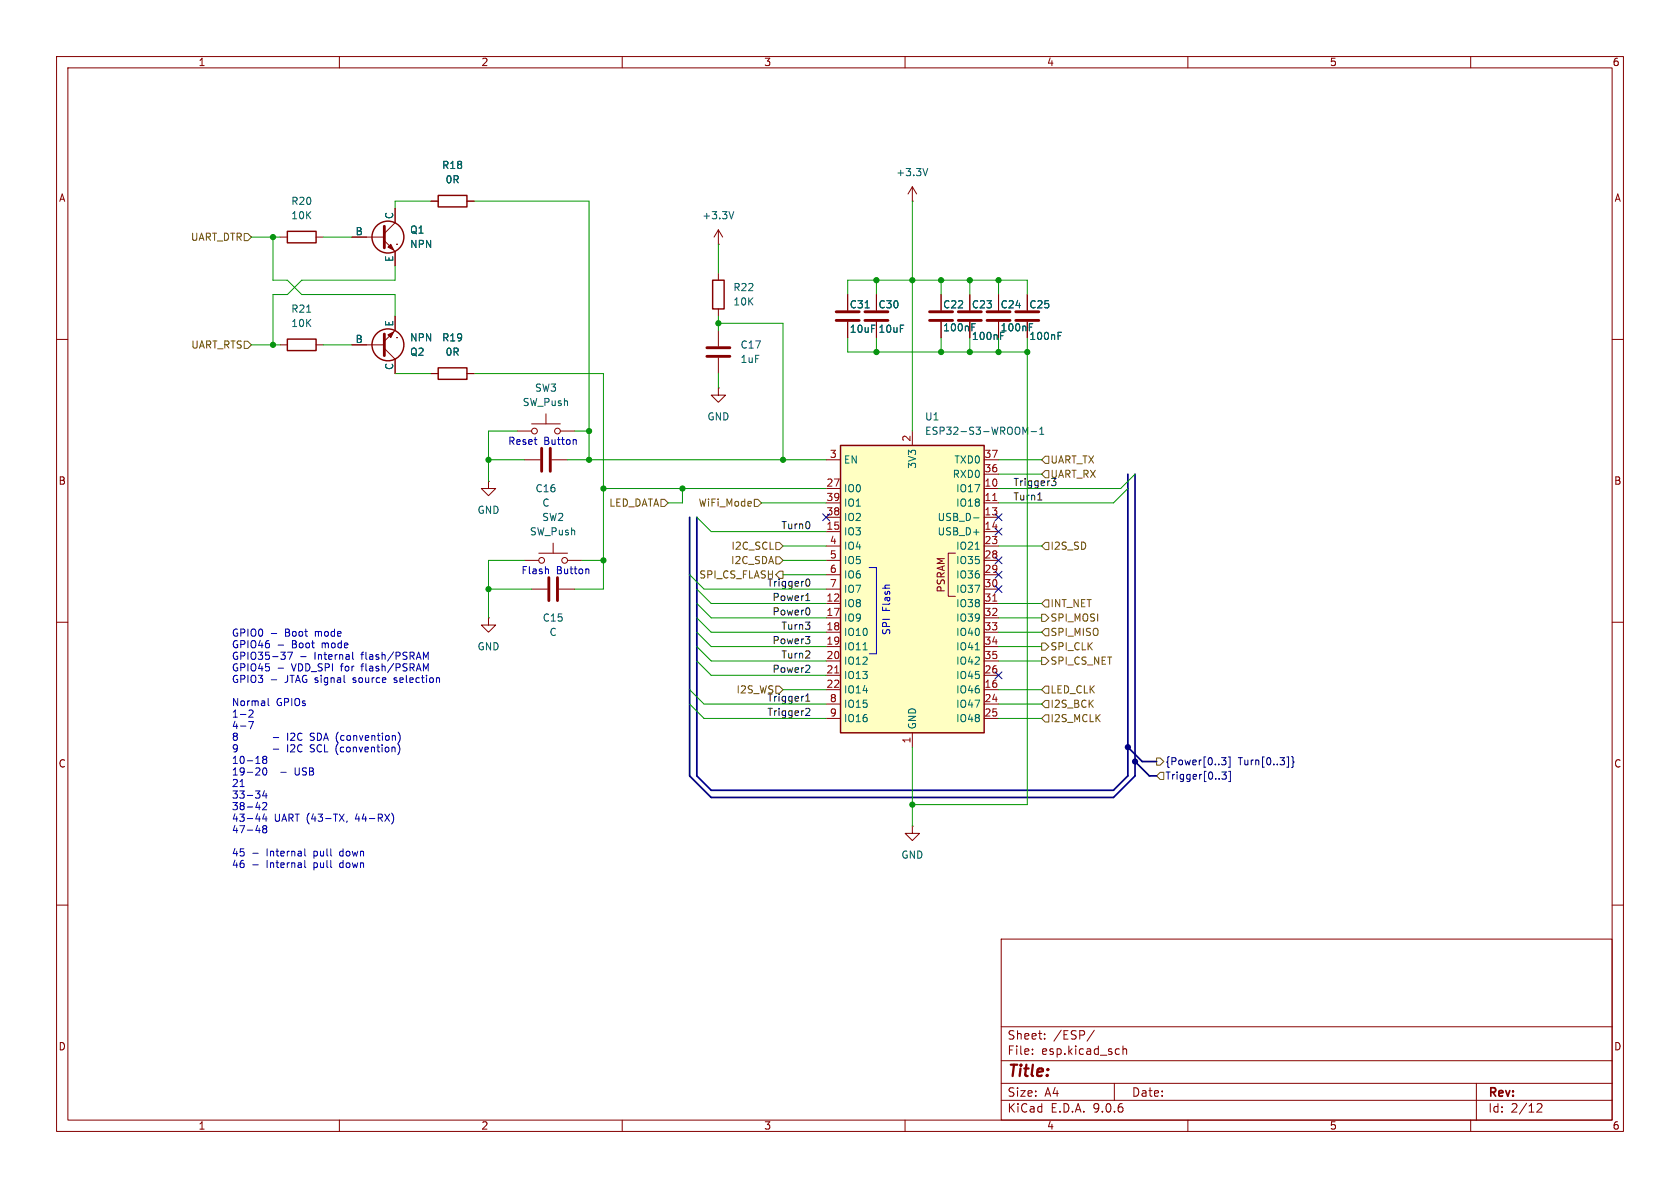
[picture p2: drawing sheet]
<svg xmlns="http://www.w3.org/2000/svg" width="297mm" height="210mm" viewBox="0 0 297 210" stroke-linecap="round" stroke-linejoin="round" font-family="sans-serif">
<g fill="none" stroke="#840000" stroke-width=".18">
<path d="M10 10h277v190h-277zM12 12h273v186h-273zM60 10v2M110 10v2M160 10v2M210 10v2M260 10v2M127 48.3v1.2M127 54.6v1.3M127 58.4v2.8M149.9 52.1v2.8M149.9 56.9v2.8"/>
<path d="M154.9 52.1v2.8M154.9 56.9v2.8M176.5 52.1v2.8M176.5 56.9v2.8M181.6 52.1v2.8M181.6 56.9v2.8M10 60h2M49.5 61h1.3M55.9 61h1.2M127 63.2v2.8M285 60h2M92.7 99.1h2.5"/>
<path d="M95.2 97.8h5.1M97.8 96v1.8M100.3 99.1h2.6M10 110h2M86.4 109.2v1.3h1.2l-1.2 1.3-1.3-1.3h1.3M86.4 109.2h.1M94 104.1h2.8M98.8 104.1h2.8M285 110h2M10 160h2M177 166h108v32h-108zM285 160h2"/>
<path d="M60 198v2M110 198v2M160 198v2M177 194.5h108M177 191.5h108M177 187.5h108M177 181.5h108M182.5 186.3v.1M182.5 185.5v.1M184.7 183.6v.1M184.7 182.8v.1M193.5 182.1l-1.3 2"/>
<path d="M197 191.5v3M198.5 184.9v1.5M198.5 185.5l.2-.1 .4 .1 .1 .9M210 198v2M260 198v2M261 191.5v6.5M271.7 195.2l.6-.1 .2 .1 .1 .3-.9 1.1h.9"/>
<circle cx="95.8" cy="99.1" r=".51"/>
<circle cx="99.8" cy="99.1" r=".51"/>
</g>
<path d="M50.8 59.9h5.1v2.1h-5.1zM126 49.5h2v5.1h-2z" fill="none" stroke="#840000" stroke-width=".25"/>
<path d="M54.2 55.2h.7M152.9 54.4h.8M182 57.8h.4M182 57.2h.6M187.1 59.4h.4M187.1 58.7h.6" fill="none" stroke="#006464" stroke-width=".18"/>
<path d="M147.8 55.1h4.1M147.8 56.6h4.1M152.9 55.1h4.1M152.9 56.6h4.1M174.5 55.1h4.1M174.5 56.6h4.1M179.6 55.1h4M179.6 56.6h4M125 61.5h4M125 63h4M97 102.1v4.1M98.6 102.1v4.1" fill="none" stroke="#840000" stroke-width=".51"/>
<path d="M148.6 78.7h25.4v50.8h-25.4z" fill="#ffffc2"/>
<g fill="none" stroke="#840000" stroke-width=".25">
<path d="M77.5 34.5h5v2.1h-5zM50.8 40.9h5.1v2h-5.1zM77.5 65h5v2.1h-5zM148.6 78.7h25.4v50.8h-25.4z"/>
<circle cx="68.6" cy="41.9" r="2.82"/>
<circle cx="68.6" cy="61" r="2.82"/>
</g>
<g fill="none" stroke="#840000" stroke-width=".18">
<path d="M69.8 36.8v2.6l-1.9 1.9M76.2 35.6h1.3M82.5 35.6h1.3M161.3 35.6h.1M161.3 33v2.6M161.3 33l-.8 1.3M161.3 33l.8 1.3M49.5 41.9h1.3M55.9 41.9h1.2M62.2 41.9h5.7M67.9 42.5l1.9 2v2.5M69.8 55.9v2.5l-1.9 1.9"/>
<path d="M70.1 43.2h.1M70.1 59.7h.1M127 43.2h.1M127 40.6l-.8 1.3M127 40.6l.8 1.3M127 40.6v2.6M149.9 52.1v2.8M149.9 56.9v2.8M154.9 52.1v2.8M154.9 56.9v2.8M166.4 52.1v2.8M166.4 56.9v2.8"/>
<path d="M171.4 52.1v2.8M171.4 56.9v2.8M176.5 52.1v2.8M176.5 56.9v2.8M181.6 52.1v2.8M181.6 56.9v2.8M62.2 61h5.7M67.9 61.6l1.9 1.9v2.5M76.2 66h1.3M82.5 66h1.3M91.4 76.2h2.6M94 74.9h5.1"/>
<path d="M96.5 73.2v1.7M99.1 76.2h2.5M127 68.6v1.3h1.3l-1.3 1.2-1.3-1.2h1.3M127 68.6h.1M161.3 76.2v2.5M86.4 85.1v1.3h1.2l-1.2 1.2-1.3-1.2h1.3M86.4 85.1h.1M92.7 81.3h2.8M97.5 81.3h2.8M146 81.3h2.6M146 86.4h2.6M146 88.9h2.6"/>
<path d="M146 91.4h2.6M146 94h2.6M146 96.5h2.6M146 99.1h2.6M168.9 97.8h-1.3v7.6h1.3M174 81.3h2.5M174 86.4h2.5M174 88.9h2.5M174 91.4h2.5M174 94h2.5M174 96.5h2.5M174 99.1h2.5"/>
<path d="M174 83.8h2.5M146 101.6h2.6M146 104.1h2.6M146 106.7h2.6M146 109.2h2.6M146 111.8h2.6M146 114.3h2.6M146 116.8h2.6M146 119.4h2.6M174 101.6h2.5M174 104.1h2.5M174 106.7h2.5"/>
<path d="M174 109.2h2.5M174 111.8h2.5M174 114.3h2.5M174 116.8h2.5M174 119.4h2.5M146 121.9h2.6M146 124.5h2.6M146 127h2.6M161.3 129.5v2.6M174 121.9h2.5M174 124.5h2.5M174 127h2.5"/>
<path d="M161.3 146.1v1.2h1.3l-1.3 1.3-1.3-1.3h1.3M161.3 146.1h.1"/>
<circle cx="94.5" cy="76.2" r=".51"/>
<circle cx="98.6" cy="76.2" r=".51"/>
</g>
<g fill="none" stroke="#006464" stroke-width=".18">
<path d="M129.7 37.4l-.4 1.3M164 29.8l-.4 1.3M152.9 54.4h.8M171.8 57.8h.4M171.8 57.2h.6M182 57.8h.4M182 57.2h.6M187.1 59.4h.4M187.1 58.7h.6M181.3 76.4l.4-.9v1.3M182.3 76.3h1M183.8 76.8h.7"/>
<path d="M183.8 75.9l.4-.4v1.3M172.1 91.5h1M172.4 97.1h.7M152.6 114.9h.7M172.4 114.9h.7"/>
</g>
<path d="M175.5 88.5h.7M147.6 119h.7M175.5 106.3h.7" fill="none" stroke="#a90000" stroke-width=".18"/>
<path d="M67.9 40v3.8M67.9 59.1v3.8M164.3 55.1h4.1M164.3 56.6h4.1M169.4 55.1h4.1M169.4 56.6h4.1M95.8 79.2v4.1M97.3 79.2v4.1" fill="none" stroke="#840000" stroke-width=".51"/>
<g fill="#840000" stroke="#840000" stroke-width=".18">
<path d="M68.6 43.7l.5-.5 .5 1z"/>
<path d="M68.6 59.2l1-.5-.5 1z"/>
</g>
<g fill="none" stroke="#725600" stroke-width=".18">
<path d="M43.2 41.3h.6l.6 .6-.6 .6h-.6zM43.2 60.3h.6l.6 .7-.6 .6h-.6zM116.8 88.3h.7l.6 .6-.6 .6h-.7zM133.3 88.3h.7l.6 .6-.6 .6h-.7zM137.2 95.9h.6l.6 .6-.6 .7h-.6zM137.2 98.4h.6l.6 .7-.6 .6h-.6zM184.8 95.9h.6v1.3h-.6l-.7-.7zM184.8 80.6h.6v1.3h-.6l-.7-.6zM184.8 83.2h.6v1.3h-.6l-.7-.7zM137.8 101h.6v1.2h-.6l-.6-.6zM184.1 108.6h.7l.6 .6-.6 .7h-.7zM184.1 113.7h.7l.6 .6-.6 .6h-.7z"/>
<path d="M184.1 116.2h.7l.6 .6-.6 .7h-.7zM184.8 111.1h.6v1.3h-.6l-.7-.6zM184.8 106h.6v1.3h-.6l-.7-.6zM137.2 121.3h.6l.6 .6-.6 .7h-.6zM184.8 123.8h.6v1.3h-.6l-.7-.6zM184.8 121.3h.6v1.3h-.6l-.7-.7zM184.8 126.4h.6v1.2h-.6l-.7-.6zM204.5 134h.6l.6 .6-.6 .7h-.6zM205.1 136.5h.6v1.3h-.6l-.6-.6z"/>
</g>
<g fill="none" stroke="#000084" stroke-width=".18">
<path d="M145.4 90.8l1.3 1.2M146.7 90.8l-1.3 1.2M175.9 90.8l1.2 1.2M175.9 93.4l1.2 1.2M175.9 98.5l1.2 1.2M177.1 90.8l-1.2 1.2M177.1 93.4l-1.2 1.2M177.1 98.5l-1.2 1.2M175.9 118.8l1.2 1.2M175.9 103.5l1.2 1.2M175.9 101l1.2 1.2M177.1 118.8l-1.2 1.2"/>
<path d="M177.1 103.5l-1.2 1.2M177.1 101l-1.2 1.2M215.9 133.9h.8l-.4 .5 .4 .1v.6l-.2 .1-.6-.1M216 136.5h.8l-.4 .5 .3 .1v.5l-.1 .1-.6-.1M217.2 133.8h.3v1.8h-.3M217.2 136.3h.3v1.9h-.3M227.5 133.8h.3v1.8h-.3M228.3 133.7l.3 .2v.6l.2 .2-.2 .2v.6l-.3 .2"/>
</g>
<path d="M183.5 88.4h.7M186.7 85.3l-.2 .5h-.4M142.4 112.5h.8l-.5 .5M142.4 106.2h.8M142.6 102.4h.1a.68 .68 0 0 1 .5 .6 .68 .68 0 0 1-.5 .6h-.1M142.7 105.1l.1-.2v1.3M142.9 117.6l.3 .2-.1 .3-.7 .8h.8M142.9 113l.3 .2v.3l-.3 .3M143 107.5l.2 .4-.2 .7M142.4 123l.4-.3v1.2M142.4 123.9h.8M142.6 125.2l.4 .1 .2 .3-.8 .9h.8" fill="none" stroke="#0f0f0f" stroke-width=".18"/>
<g fill="none" stroke="#0000c2" stroke-width=".18">
<path d="M101.7 77.7l.2 .2v.7M47.9 112h1M49.2 114h.9M49.2 118.1h.9M49.6 115.3h.8l-.4 .5M50.4 115.9v.5M50.9 115.3h.8l-.5 1.3M53.1 116.1h1M62.3 115.3v1.1l.2 .2M69.8 119.8l-.1 .2 .1 .2M74.9 115.3l.4 .9 .4-.9v1.3M75.3 118.2l.4-.9v1.3"/>
<path d="M96.9 100.6l.1 .8M103.9 100.6l.2 .2v.6M153.7 100.3h1.2v15.3h-1.2M42.4 139.1h.8M44 127.6h.8l-.5 1.2M44.7 125.6v.5l-.7 .7h.7M46.6 135.9l.1-.2a.68 .68 0 0 1 .5 .7 .68 .68 0 0 1-.5 .6l-.1-.1-.2-.4zM46.7 134.2l-.3-.2 .3-.3h.2l.3 .2-.3 .3M46.7 134.2l-.3 .3 .1 .3 .2 .2 .3-.1 .2-.2v-.2l-.3-.3M46.7 134.2h.2M46.7 139.8l-.3 .9h.8M47.4 123.5v1.1l.2 .1"/>
<path d="M47.9 120.2h1M48.3 130.4h1M48.3 132.4h1M50.9 129.6v1.3M50.9 131.6v1.3M51.5 129.7h-.1M51.5 131.7l-.1 .1M52.1 130.1l-.8 .8h.8M52.1 132.2l-.8 .7h.8M55.1 130.2l.3 .1 .2 .3-.3 .3h-.3M55.1 132.3l.3 .1 .2 .3-.3 .2h-.3M55.1 129.6l.5 .1"/>
<path d="M55.1 131.6l.5 .1M69.7 120.6h.1M44.7 150.8h1M44.7 152.9h1M45.2 142.7h.8M45.2 144.8h.8M45.2 146.8h.8M46.4 142l.5-.1 .3 .3-.8 .9h.8M46.7 146.5l-.3-.2 .3-.3h.2l.3 .2-.3 .3M46.7 146.5l-.3 .2 .1 .4 .2 .1h.3l.2-.2v-.3l-.3-.2M46.7 146.5h.2M46.7 143.9l-.3 .9h.8"/>
<path d="M47 140.2v.9M47 144.3v.9M53.9 150v1.1l.2 .2M53.9 152.1v1.1l.2 .2M60 143.9l.8 1.3M60.8 143.9l-.8 1.3M61.4 145.1l-.1 .3M69.2 143.7a1.46 1.46 0 0 1 0 2"/>
</g>
<path d="M199.4 83.8v53.4l-2.6 2.5h-71.1l-2.5-2.5v-45.8M200.7 83.8v53.4l-3.9 3.8h-71.1l-3.8-3.8v-45.8M199.4 132.1l2.5 2.5h2.6M200.7 134.6l2.5 2.6h1.3" fill="none" stroke="#000084" stroke-width=".3"/>
<g fill="none" stroke="#009600" stroke-width=".18">
<path d="M76.2 35.6h-6.4v1.2M83.8 35.6h20.3v45.7M161.3 35.6v40.6M44.4 41.9h5.1M48.3 41.9v7.6h2.5l2.5 2.6h16.5v3.8M57.1 41.9h5.1M69.8 47v2.5h-16.5l-2.5 2.6h-2.5v8.9M127 43.2v5.1M127 55.9v2.5M127 57.2h11.4v24.1M149.9 52.1v-2.6h31.7v2.6M149.9 59.7v2.5h31.7"/>
<path d="M154.9 49.5v2.6M154.9 59.7v2.5M166.4 49.5v2.6M166.4 59.7v2.5M171.4 49.5v2.6M171.4 59.7v2.5M176.5 49.5v2.6M176.5 59.7v2.5M181.6 59.7v82.5h-20.3M44.4 61h5.1M57.1 61h5.1M69.8 66h6.4"/>
<path d="M83.8 66h22.9v38.1h-5.1M91.4 76.2h-5v8.9M101.6 76.2h2.5M127 66v2.6M86.4 81.3h6.3M92.7 99.1h-6.3v10.1M100.3 81.3h45.7M102.9 99.1h3.8M106.7 86.4h39.3M120.6 86.4v2.5h-2.5M123.2 91.4l2.5 2.6h20.3M134.6 88.9h11.4"/>
<path d="M138.4 99.1h7.6M138.4 96.5h7.6M176.5 81.3h7.6M176.5 83.8h7.6M176.5 96.5h7.6M199.4 86.4l-2.6 2.5h-20.3M200.7 83.8l-2.6 2.6h-21.6M86.4 104.1h7.6M121.9 101.6l2.6 2.5h21.5M123.2 106.7l2.5 2.5h20.3M123.2 111.8l2.5 2.5h20.3M123.2 114.3l2.5 2.5h20.3"/>
<path d="M123.2 104.1l2.5 2.6h20.3M123.2 109.2l2.5 2.6h20.3M123.2 116.8l2.5 2.6h20.3M138.4 101.6h7.6M176.5 109.2h7.6M176.5 114.3h7.6M176.5 116.8h7.6M176.5 106.7h7.6M176.5 111.8h7.6M121.9 124.5l2.6 2.5h21.5M121.9 121.9l2.6 2.6h21.5M138.4 121.9h7.6"/>
<path d="M161.3 132.1v14M176.5 127h7.6M176.5 124.5h7.6M176.5 121.9h7.6"/>
</g>
<g fill="#009600" stroke="#009600" stroke-width=".18">
<circle cx="120.6" cy="86.4" r=".46"/>
<circle cx="104.1" cy="76.2" r=".46"/>
<circle cx="104.1" cy="81.3" r=".46"/>
<circle cx="166.4" cy="62.2" r=".46"/>
<circle cx="176.5" cy="62.2" r=".46"/>
<circle cx="171.4" cy="49.5" r=".46"/>
<circle cx="161.3" cy="49.5" r=".46"/>
<circle cx="166.4" cy="49.5" r=".46"/>
<circle cx="154.9" cy="62.2" r=".46"/>
<circle cx="154.9" cy="49.5" r=".46"/>
<circle cx="176.5" cy="49.5" r=".46"/>
<circle cx="171.4" cy="62.2" r=".46"/>
<circle cx="181.6" cy="62.2" r=".46"/>
<circle cx="86.4" cy="104.1" r=".46"/>
<circle cx="106.7" cy="86.4" r=".46"/>
<circle cx="106.7" cy="99.1" r=".46"/>
<circle cx="127" cy="57.2" r=".46"/>
<circle cx="138.4" cy="81.3" r=".46"/>
<circle cx="161.3" cy="142.2" r=".46"/>
<circle cx="86.4" cy="81.3" r=".46"/>
<circle cx="48.3" cy="41.9" r=".46"/>
<circle cx="48.3" cy="61" r=".46"/>
</g>
<g fill="#000084" stroke="#000084" stroke-width=".18">
<circle cx="199.4" cy="132.1" r=".46"/>
<circle cx="200.7" cy="134.6" r=".46"/>
</g>
<text font-size="2.8" fill="#840000" x="178" y="190.9">Title:</text>
<g font-size="2.1" fill="#840000">
<text x="178" y="184">Sheet:</text>
<text x="186.2" y="184">/ESP/</text>
<text x="178" y="186.7">File:</text>
<text x="184.1" y="186.7">esp.kicad_sch</text>
<text x="178" y="196.9">KiCad</text>
<text x="178" y="194.1">Size:</text>
<text x="184.7" y="194.1">A4</text>
<text x="185.7" y="196.9">E.D.A.</text>
<text x="193.3" y="196.9">9.0.6</text>
<text x="200" y="194.1">Date:</text>
<text x="263" y="194.3">Rev:</text>
<text x="263" y="196.9">Id:</text>
<text x="267.1" y="196.9">2/12</text>
</g>
<g font-size="1.8" fill="#840000">
<text x="35" y="11.9">1</text>
<text x="85" y="11.9">2</text>
<text x="135" y="11.9">3</text>
<text x="185" y="11.9">4</text>
<text x="235" y="11.9">5</text>
<text x="285" y="11.9">6</text>
<text x="10.3" y="35.9">A</text>
<text x="285.3" y="35.9">A</text>
<text x="10.3" y="85.9">B</text>
<text x="285.3" y="85.9">B</text>
<text x="167.2" y="104.8" transform="rotate(-90 167.2 104.8)">PSRAM</text>
<text x="10.3" y="135.9">C</text>
<text x="285.3" y="135.9">C</text>
<text x="10.3" y="185.9">D</text>
<text x="285.3" y="185.9">D</text>
<text x="35" y="199.9">1</text>
<text x="85" y="199.9">2</text>
<text x="135" y="199.9">3</text>
<text x="185" y="199.9">4</text>
<text x="235" y="199.9">5</text>
<text x="285" y="199.9">6</text>
</g>
<g font-size="1.8" fill="#006464">
<text x="78.1" y="30.1">R18</text>
<text x="78.7" y="32.6">0R</text>
<text x="158.3" y="31.3">+3.3V</text>
<text x="51.4" y="36.4">R20</text>
<text x="51.4" y="39">10K</text>
<text x="62.8" y="41.7">B</text>
<text x="69.6" y="38.8" transform="rotate(-90 69.6 38.8)">C</text>
<text x="72.4" y="41.5">Q1</text>
<text x="124.1" y="39">+3.3V</text>
<text x="69.6" y="46.4" transform="rotate(-90 69.6 46.4)">E</text>
<text x="72.4" y="44">NPN</text>
<text x="129.5" y="51.7">R22</text>
<text x="51.4" y="55.5">R21</text>
<text x="51.4" y="58">10K</text>
<text x="69.6" y="57.8" transform="rotate(-90 69.6 57.8)">E</text>
<text x="129.5" y="54.2">10K</text>
<text x="150.1" y="54.7">C31</text>
<text x="150.1" y="59">10uF</text>
<text x="155.2" y="54.7">C30</text>
<text x="155.2" y="59">10uF</text>
<text x="166.6" y="58.8">100nF</text>
<text x="166.6" y="54.7">C22</text>
<text x="171.7" y="54.7">C23</text>
<text x="176.8" y="58.8">100nF</text>
<text x="176.8" y="54.7">C24</text>
<text x="181.9" y="54.7">C25</text>
<text x="62.8" y="60.7">B</text>
<text x="69.6" y="65.5" transform="rotate(-90 69.6 65.5)">C</text>
<text x="72.4" y="63.1">Q2</text>
<text x="72.4" y="60.6">NPN</text>
<text x="78.1" y="60.6">R19</text>
<text x="78.7" y="63.1">0R</text>
<text x="130.8" y="64.4">1uF</text>
<text x="130.8" y="61.8">C17</text>
<text x="171.7" y="60.3">100nF</text>
<text x="181.9" y="60.3">100nF</text>
<text x="92.3" y="72">SW_Push</text>
<text x="94.5" y="69.4">SW3</text>
<text x="125" y="74.5">GND</text>
<text x="163.4" y="74.5">U1</text>
<text x="163.4" y="77.1">ESP32-S3-WROOM-1</text>
<text x="149.1" y="82.1">EN</text>
<text x="162.2" y="83" transform="rotate(-90 162.2 83)">3V3</text>
<text x="168.6" y="82.1">TXD0</text>
<text x="94.6" y="87.2">C16</text>
<text x="95.8" y="89.8">C</text>
<text x="149.1" y="87.2">IO0</text>
<text x="149.1" y="89.8">IO1</text>
<text x="168.3" y="84.7">RXD0</text>
<text x="168.9" y="87.2">IO17</text>
<text x="168.9" y="89.8">IO18</text>
<text x="84.3" y="91">GND</text>
<text x="93.6" y="94.8">SW_Push</text>
<text x="95.8" y="92.3">SW2</text>
<text x="149.1" y="92.3">IO2</text>
<text x="149.1" y="94.8">IO3</text>
<text x="165.7" y="92.3">USB_D-</text>
<text x="165.7" y="94.8">USB_D+</text>
<text x="149.1" y="97.4">IO4</text>
<text x="149.1" y="99.9">IO5</text>
<text x="168.9" y="97.4">IO21</text>
<text x="168.9" y="99.9">IO35</text>
<text x="149.1" y="102.5">IO6</text>
<text x="149.1" y="105">IO7</text>
<text x="149.1" y="107.5">IO8</text>
<text x="168.9" y="102.5">IO36</text>
<text x="168.9" y="105">IO37</text>
<text x="168.9" y="107.5">IO38</text>
<text x="95.8" y="110.1">C15</text>
<text x="97.1" y="112.6">C</text>
<text x="149.1" y="110.1">IO9</text>
<text x="149.1" y="112.6">IO10</text>
<text x="168.9" y="110.1">IO39</text>
<text x="168.9" y="112.6">IO40</text>
<text x="84.3" y="115.2">GND</text>
<text x="149.1" y="115.2">IO11</text>
<text x="149.1" y="117.7">IO12</text>
<text x="168.9" y="115.2">IO41</text>
<text x="168.9" y="117.7">IO42</text>
<text x="149.1" y="120.2">IO13</text>
<text x="149.1" y="122.8">IO14</text>
<text x="149.1" y="125.3">IO15</text>
<text x="168.9" y="120.2">IO45</text>
<text x="168.9" y="122.8">IO46</text>
<text x="168.9" y="125.3">IO47</text>
<text x="149.1" y="127.9">IO16</text>
<text x="162.2" y="129" transform="rotate(-90 162.2 129)">GND</text>
<text x="168.9" y="127.9">IO48</text>
<text x="159.3" y="152">GND</text>
</g>
<g font-size="1.8" fill="#725600">
<text x="33.7" y="42.8">UART_DTR</text>
<text x="33.7" y="61.8">UART_RTS</text>
<text x="185.6" y="82.1">UART_TX</text>
<text x="107.6" y="89.8">LED_DATA</text>
<text x="123.4" y="89.8">WiFi_Mode</text>
<text x="129.1" y="99.9">I2C_SDA</text>
<text x="129.2" y="97.4">I2C_SCL</text>
<text x="185.6" y="97.4">I2S_SD</text>
<text x="123.5" y="102.5">SPI_CS_FLASH</text>
<text x="185.6" y="107.5">INT_NET</text>
<text x="185.6" y="110.1">SPI_MOSI</text>
<text x="185.6" y="112.6">SPI_MISO</text>
<text x="185.6" y="115.2">SPI_CLK</text>
<text x="185.6" y="117.7">SPI_CS_NET</text>
<text x="185.6" y="125.3">I2S_BCK</text>
<text x="185.6" y="122.8">LED_CLK</text>
<text x="185.6" y="127.9">I2S_MCLK</text>
</g>
<g font-size="1.8" fill="#0000c2">
<text x="89.7" y="78.8">Reset</text>
<text x="96.1" y="78.8">Button</text>
<text x="92.1" y="101.7">Flash</text>
<text x="98.3" y="101.7">Button</text>
<text x="40.9" y="112.8">GPIO0</text>
<text x="50.5" y="112.8">Boot</text>
<text x="56" y="112.8">mode</text>
<text x="157.6" y="112.4" transform="rotate(-90 157.6 112.4)">SPI</text>
<text x="157.6" y="108.1" transform="rotate(-90 157.6 108.1)">Flash</text>
<text x="40.9" y="114.8">GPIO46</text>
<text x="40.9" y="116.8">GPIO35-37</text>
<text x="40.9" y="118.9">GPIO45</text>
<text x="51.7" y="114.8">Boot</text>
<text x="51.7" y="118.9">VDD_SPI</text>
<text x="55.7" y="116.8">Internal</text>
<text x="57.2" y="114.8">mode</text>
<text x="60.6" y="118.9">for</text>
<text x="64.2" y="116.8">flash/PSRAM</text>
<text x="64.4" y="118.9">flash/PSRAM</text>
<text x="40.9" y="120.9">GPIO3</text>
<text x="40.9" y="125">Normal</text>
<text x="48.8" y="125">GPIOs</text>
<text x="50.5" y="120.9">JTAG signal</text>
<text x="62.9" y="120.9">source</text>
<text x="70.3" y="120.9">selection</text>
<text x="40.9" y="127.1">1-2</text>
<text x="40.9" y="129.1">4-7</text>
<text x="40.9" y="131.2">8</text>
<text x="51.9" y="131.2">I2C</text>
<text x="56.1" y="131.2">SDA (convention)</text>
<text x="40.9" y="133.2">9</text>
<text x="40.9" y="135.2">10-18</text>
<text x="40.9" y="137.3">19-20</text>
<text x="49.6" y="137.3">-</text>
<text x="51.9" y="133.2">I2C</text>
<text x="52.4" y="137.3">USB</text>
<text x="56.1" y="133.2">SCL (convention)</text>
<text x="40.9" y="139.3">21</text>
<text x="40.9" y="141.4">33-34</text>
<text x="40.9" y="143.4">38-42</text>
<text x="40.9" y="145.5">43-44</text>
<text x="40.9" y="147.5">47-48</text>
<text x="48.5" y="145.5">UART (43-TX,</text>
<text x="63.1" y="145.5">44-RX)</text>
<text x="40.9" y="151.6">45</text>
<text x="40.9" y="153.6">46</text>
<text x="47.2" y="151.6">Internal</text>
<text x="47.2" y="153.6">Internal</text>
<text x="55.7" y="151.6">pull</text>
<text x="55.7" y="153.6">pull</text>
<text x="60.5" y="151.6">down</text>
<text x="60.5" y="153.6">down</text>
</g>
<g font-size="1.8" fill="#a90000">
<text x="146.6" y="81">3</text>
<text x="161" y="78.2" transform="rotate(-90 161 78.2)">2</text>
<text x="173.9" y="81">37</text>
<text x="173.9" y="83.6">36</text>
<text x="146" y="86.1">27</text>
<text x="146" y="88.6">39</text>
<text x="173.9" y="86.1">10</text>
<text x="173.9" y="88.6">11</text>
<text x="146" y="91.2">38</text>
<text x="146" y="93.7">15</text>
<text x="173.9" y="91.2">13</text>
<text x="173.9" y="93.7">14</text>
<text x="146.6" y="96.3">4</text>
<text x="146.6" y="98.8">5</text>
<text x="146.6" y="101.3">6</text>
<text x="173.9" y="96.3">23</text>
<text x="173.9" y="98.8">28</text>
<text x="173.9" y="101.3">29</text>
<text x="146" y="106.4">12</text>
<text x="146.6" y="103.9">7</text>
<text x="173.9" y="103.9">30</text>
<text x="173.9" y="106.4">31</text>
<text x="146" y="109">17</text>
<text x="146" y="111.5">18</text>
<text x="173.9" y="109">32</text>
<text x="173.9" y="111.5">33</text>
<text x="146" y="114">19</text>
<text x="146" y="116.6">20</text>
<text x="146" y="119.1">21</text>
<text x="173.9" y="114">34</text>
<text x="173.9" y="116.6">35</text>
<text x="173.9" y="119.1">26</text>
<text x="146" y="121.7">22</text>
<text x="146.6" y="124.2">8</text>
<text x="173.9" y="121.7">16</text>
<text x="173.9" y="124.2">24</text>
<text x="146.6" y="126.7">9</text>
<text x="161" y="131.5" transform="rotate(-90 161 131.5)">1</text>
<text x="173.9" y="126.7">25</text>
</g>
<g font-size="1.8" fill="#0f0f0f">
<text x="179.1" y="88.6">Turn1</text>
<text x="179.1" y="86">Trigger3</text>
<text x="185.6" y="84.7">UART_RX</text>
<text x="138" y="93.6">Turn0</text>
<text x="135.6" y="103.8">Trigger0</text>
<text x="136.5" y="106.3">Power1</text>
<text x="136.5" y="114">Power3</text>
<text x="136.5" y="108.9">Power0</text>
<text x="138" y="111.4">Turn3</text>
<text x="136.5" y="119">Power2</text>
<text x="138" y="116.5">Turn2</text>
<text x="130.1" y="122.8">I2S_WS</text>
<text x="135.6" y="124.1">Trigger1</text>
<text x="135.6" y="126.7">Trigger2</text>
</g>
<g font-size="1.8" fill="#000084">
<text x="205.9" y="135.5">{Power[0..3]</text>
<text x="218.9" y="135.5">Turn[0..3]}</text>
<text x="205.9" y="138">Trigger[0..3]</text>
</g>
</svg>
